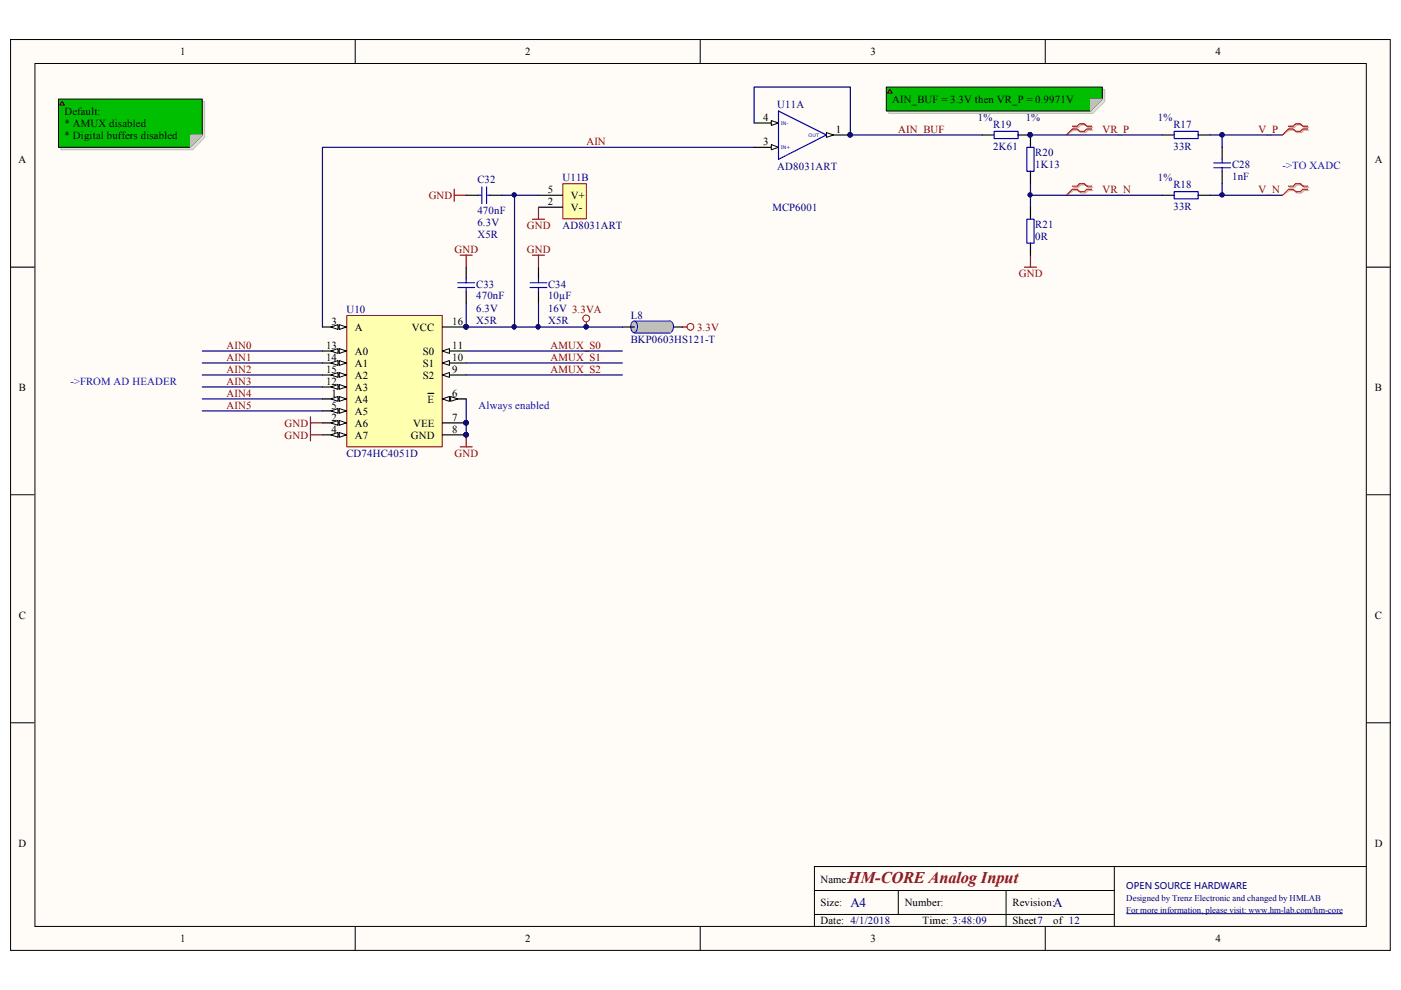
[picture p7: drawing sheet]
<svg xmlns="http://www.w3.org/2000/svg" width="297mm" height="210mm" viewBox="0 0 297 210" stroke-linecap="round" stroke-linejoin="round" font-family="sans-serif">
<path d="M2.3 8.5h292.5v193h-292.5z" fill="#fffcf8"/>
<path d="M2.2 8.4h292.6v193.1h-292.6z" fill="none" stroke="#000" stroke-width=".21"/>
<path d="M7.5 13.5h282.2v182.9h-282.2z" fill="#fffcf8"/>
<g fill="none" stroke="#000" stroke-width=".21">
<path d="M7.4 13.5h282.3v182.9h-282.3zM75.3 8.3v5.1M148.5 8.3v5.1M221.6 8.3v5.1M2.2 56.6h5.1M289.7 56.6h5.1M2.2 104.9h5.1M289.7 104.9h5.1M2.2 153.2h5.1M289.7 153.2h5.1M75.3 196.4v5.2M148.5 196.4v5.2"/>
<path d="M172.7 188.8h63.6M172.7 193.9h63.6M190.5 188.8v5.1M213.3 188.8v7.6M221.6 196.4v5.2M236.3 183.7v12.7M289.7 183.7h-117v12.7"/>
</g>
<path d="M238.8 193.7h45.9" fill="none" stroke="#000080" stroke-width=".21"/>
<path d="M159.9 31.2h-91.5v38.1M218.5 38.9v5M42.9 79.5h25.5M42.9 77h25.5M42.9 74.4h25.5M98.8 79.5h33.1M98.8 77h33.1M98.8 74.4h33.1M42.9 82h25.5M42.9 84.6h25.5M42.9 87.1h25.5" fill="none" stroke="#000080" stroke-width=".25"/>
<path d="M227.6 27h1l.5-.5h1.1l.5 .5h1M227.6 27.6h1l.5 .5h1.1l.5-.5h1M227.6 39.7h1l.5-.5h1.1l.5 .5h1M227.6 40.4h1l.5 .5h1.1l.5-.5h1" fill="none" stroke="#d0a19e" stroke-width=".25"/>
<path d="M227.6 27.6l-1.5 1M227.6 40.4l-1.5 1" fill="none" stroke="#d0a19e" stroke-width=".21"/>
<path d="M227.4 26.8h1l.5-.6h1l.5 .6h1M227.4 27.3h1l.5 .6h1l.5-.6h1M227.4 39.5h1l.5-.6h1l.5 .6h1M227.4 40.1h1l.5 .5h1l.5-.5h1" fill="none" stroke="#f00" stroke-width=".25"/>
<path d="M227.4 27.3l-1.3 1.3M227.4 40.1l-1.3 1.3" fill="none" stroke="#f00" stroke-width=".21"/>
<path d="M259.1 31.2v2.6M259.1 36.3v2.6" fill="none" stroke="#000" stroke-width=".25"/>
<path d="M257.3 35.6h3.6M257.3 34.5h3.6M259.1 33.8v.7M259.1 35.6v.7" fill="none" stroke="#00f" stroke-width=".25"/>
<path d="M217.2 56.6h2.5M218.5 54.1v2.5" fill="none" stroke="#800000" stroke-width=".25"/>
<circle cx="218.4" cy="41.3" r=".43" fill="#000080"/>
<circle cx="218.4" cy="41.3" r=".43" fill="none" stroke="#000080" stroke-width=".21"/>
<path d="M218.5 28.6v2.6M218.5 43.9v2.6M218.5 51.6v2.5" fill="none" stroke="#000" stroke-width=".25"/>
<path d="M217.7 46.5h1.5v5.1h-1.5z" fill="none" stroke="#00f" stroke-width=".25"/>
<circle cx="218.4" cy="28.6" r=".45" fill="#000080"/>
<circle cx="218.4" cy="28.6" r=".45" fill="none" stroke="#000080" stroke-width=".21"/>
<path d="M218.5 36.3v2.6" fill="none" stroke="#000" stroke-width=".25"/>
<path d="M217.7 31.2h1.5v5.1h-1.5z" fill="none" stroke="#00f" stroke-width=".25"/>
<circle cx="218.4" cy="28.6" r=".45" fill="#000080"/>
<circle cx="218.4" cy="28.6" r=".45" fill="none" stroke="#000080" stroke-width=".21"/>
<path d="M259.1 38.9v2.5" fill="none" stroke="#000080" stroke-width=".25"/>
<circle cx="259.1" cy="41.3" r=".44" fill="#000080"/>
<circle cx="259.1" cy="41.3" r=".44" fill="none" stroke="#000080" stroke-width=".21"/>
<path d="M259.1 28.6v2.6" fill="none" stroke="#000080" stroke-width=".25"/>
<circle cx="259.1" cy="28.6" r=".45" fill="#000080"/>
<circle cx="259.1" cy="28.6" r=".45" fill="none" stroke="#000080" stroke-width=".21"/>
<path d="M246.4 28.6h2.6M254 28.6h2.6M246.4 41.4h2.6M254 41.4h2.6" fill="none" stroke="#000" stroke-width=".25"/>
<path d="M249 27.9h5v1.5h-5zM249 40.6h5v1.6h-5z" fill="none" stroke="#00f" stroke-width=".25"/>
<path d="M218.5 41.4h27.9" fill="none" stroke="#000080" stroke-width=".25"/>
<circle cx="218.4" cy="41.3" r=".43" fill="#000080"/>
<circle cx="218.4" cy="41.3" r=".43" fill="none" stroke="#000080" stroke-width=".21"/>
<path d="M98.8 64.3v5" fill="none" stroke="#000080" stroke-width=".25"/>
<circle cx="98.8" cy="69.3" r=".47" fill="#000080"/>
<circle cx="98.8" cy="69.3" r=".47" fill="none" stroke="#000080" stroke-width=".21"/>
<path d="M114.2 56.6v2.6M114.2 61.7v2.6" fill="none" stroke="#000" stroke-width=".25"/>
<path d="M112.4 59.9h3.5M114.2 59.2v.7M112.4 61h3.5M114.2 61v.7" fill="none" stroke="#00f" stroke-width=".25"/>
<path d="M97.6 94.7h2.5M98.8 92.2v2.5" fill="none" stroke="#800000" stroke-width=".25"/>
<circle cx="98.8" cy="92.2" r=".47" fill="#000080"/>
<circle cx="98.8" cy="92.2" r=".47" fill="none" stroke="#000080" stroke-width=".21"/>
<path d="M97.6 54.1h2.5M98.8 54.1v2.5M112.9 54.1h2.5M114.2 54.1v2.5" fill="none" stroke="#800000" stroke-width=".25"/>
<path d="M114.2 64.3v5" fill="none" stroke="#000080" stroke-width=".25"/>
<circle cx="114.1" cy="69.3" r=".45" fill="#000080"/>
<circle cx="114.1" cy="69.3" r=".45" fill="none" stroke="#000080" stroke-width=".21"/>
<circle cx="146.4" cy="69.3" r=".71" fill="none" stroke="#800000" stroke-width=".21"/>
<path d="M144.6 69.3h1.1" fill="none" stroke="#800000" stroke-width=".25"/>
<path d="M159.9 31.2h5.2" fill="none" stroke="#000" stroke-width=".25"/>
<path d="M163.5 30.6l1.6 .6-1.6 .5z" fill="#fffcf8"/>
<path d="M163.5 30.6l1.6 .6-1.6 .5z" fill="none" stroke="#000" stroke-width=".21"/>
<path d="M159.9 26.1h5.2" fill="none" stroke="#000" stroke-width=".25"/>
<path d="M163.5 25.6l1.6 .5-1.6 .5z" fill="#fffcf8"/>
<path d="M163.5 25.6l1.6 .5-1.6 .5z" fill="none" stroke="#000" stroke-width=".21"/>
<path d="M175.2 28.6h5.1" fill="none" stroke="#000" stroke-width=".25"/>
<path d="M175.2 28.1l1.5 .5-1.5 .5z" fill="#fffcf8"/>
<path d="M175.2 28.1l1.5 .5-1.5 .5z" fill="none" stroke="#000" stroke-width=".21"/>
<circle cx="180.2" cy="28.6" r=".48" fill="#000080"/>
<circle cx="180.2" cy="28.6" r=".48" fill="none" stroke="#000080" stroke-width=".21"/>
<path d="M165.1 23.5l10.1 5.1-10.1 5.2z" fill="none" stroke="#00f" stroke-width=".25"/>
<circle cx="180.2" cy="28.6" r=".48" fill="#000080"/>
<circle cx="180.2" cy="28.6" r=".48" fill="none" stroke="#000080" stroke-width=".21"/>
<path d="M119.4 39h4.9v7.4h-4.9z" fill="#ffffb0"/>
<path d="M119.3 38.9h5v7.5h-5z" fill="none" stroke="#800000" stroke-width=".21"/>
<path d="M114.2 41.4h5M114.2 43.9h5" fill="none" stroke="#000" stroke-width=".25"/>
<path d="M159.9 26.1v-7.6h20.4v10.1h27.9" fill="none" stroke="#000080" stroke-width=".25"/>
<circle cx="180.2" cy="28.6" r=".48" fill="#000080"/>
<circle cx="180.2" cy="28.6" r=".48" fill="none" stroke="#000080" stroke-width=".21"/>
<path d="M96.3 40.1v2.6M96.3 41.4h2.5M112.9 46.5h2.5M114.2 43.9v2.6" fill="none" stroke="#800000" stroke-width=".25"/>
<path d="M109.1 41.4v27.9" fill="none" stroke="#000080" stroke-width=".25"/>
<circle cx="109" cy="41.3" r=".43" fill="#000080"/>
<circle cx="109" cy="41.3" r=".43" fill="none" stroke="#000080" stroke-width=".21"/>
<circle cx="109" cy="69.3" r=".45" fill="#000080"/>
<circle cx="109" cy="69.3" r=".45" fill="none" stroke="#000080" stroke-width=".21"/>
<path d="M256.6 28.6h15.3" fill="none" stroke="#000080" stroke-width=".25"/>
<circle cx="259.1" cy="28.6" r=".45" fill="#000080"/>
<circle cx="259.1" cy="28.6" r=".45" fill="none" stroke="#000080" stroke-width=".21"/>
<path d="M273.4 27h1l.6-.5h1l.5 .5h1M273.4 27.6h1l.6 .5h1l.5-.5h1" fill="none" stroke="#d0a19e" stroke-width=".25"/>
<path d="M273.4 27.6l-1.5 1" fill="none" stroke="#d0a19e" stroke-width=".21"/>
<path d="M273.2 26.8h1l.5-.6h1l.5 .6h1M273.2 27.3h1l.5 .6h1l.5-.6h1" fill="none" stroke="#f00" stroke-width=".25"/>
<path d="M273.2 27.3l-1.3 1.3" fill="none" stroke="#f00" stroke-width=".21"/>
<path d="M256.6 41.4h15.3" fill="none" stroke="#000080" stroke-width=".25"/>
<circle cx="259.1" cy="41.3" r=".44" fill="#000080"/>
<circle cx="259.1" cy="41.3" r=".44" fill="none" stroke="#000080" stroke-width=".21"/>
<path d="M273.4 39.7h1l.6-.5h1l.5 .5h1M273.4 40.4h1l.6 .5h1l.5-.5h1" fill="none" stroke="#d0a19e" stroke-width=".25"/>
<path d="M273.4 40.4l-1.5 1" fill="none" stroke="#d0a19e" stroke-width=".21"/>
<path d="M273.2 39.5h1l.5-.6h1l.5 .6h1M273.2 40.1h1l.5 .5h1l.5-.5h1" fill="none" stroke="#f00" stroke-width=".25"/>
<path d="M273.2 40.1l-1.3 1.3" fill="none" stroke="#f00" stroke-width=".21"/>
<path d="M98.8 89.7v2.5" fill="none" stroke="#000080" stroke-width=".25"/>
<circle cx="98.8" cy="89.6" r=".47" fill="#000080"/>
<circle cx="98.8" cy="89.6" r=".47" fill="none" stroke="#000080" stroke-width=".21"/>
<circle cx="98.8" cy="92.2" r=".47" fill="#000080"/>
<circle cx="98.8" cy="92.2" r=".47" fill="none" stroke="#000080" stroke-width=".21"/>
<path d="M98.8 84.6v5.1" fill="none" stroke="#000080" stroke-width=".25"/>
<circle cx="98.8" cy="89.6" r=".47" fill="#000080"/>
<circle cx="98.8" cy="89.6" r=".47" fill="none" stroke="#000080" stroke-width=".21"/>
<path d="M142.1 69.3h2.5" fill="none" stroke="#000" stroke-width=".25"/>
<path d="M141.8 68.2l.2-.1a1.37 1.37 0 0 1 .8 1.2 1.37 1.37 0 0 1-.8 1.2 1.52 1.52 0 0 1-.2-2.3z" fill-rule="evenodd" fill="#c0c0c0"/>
<path d="M141.8 68.2l.2-.1a1.37 1.37 0 0 1 .8 1.2 1.37 1.37 0 0 1-.8 1.2 1.52 1.52 0 0 1-.2-2.3z" fill="none" stroke="#00f" stroke-width=".21"/>
<path d="M134.7 68.2h7.4v2.4h-7.4z" fill="#c0c0c0"/>
<path d="M134.6 68.2h7.5v2.4h-7.5z" fill="none" stroke="#c0c0c0" stroke-width=".21"/>
<path d="M134.2 68.2l.2-.1a1.37 1.37 0 0 1 .8 1.2 1.37 1.37 0 0 1-.8 1.2 1.52 1.52 0 0 1-.2-2.3z" fill-rule="evenodd" fill="#c0c0c0"/>
<path d="M134.2 68.2l.2-.1a1.37 1.37 0 0 1 .8 1.2 1.37 1.37 0 0 1-.8 1.2 1.52 1.52 0 0 1-.2-2.3zM134.5 68.1h7.6M134.5 70.6h7.6" fill="none" stroke="#00f" stroke-width=".21"/>
<path d="M131.9 69.3h2.6" fill="none" stroke="#000" stroke-width=".25"/>
<circle cx="124.3" cy="67.5" r=".72" fill="none" stroke="#800000" stroke-width=".21"/>
<path d="M124.3 68.3v1" fill="none" stroke="#800000" stroke-width=".25"/>
<circle cx="124.3" cy="69.3" r=".48" fill="#000080"/>
<circle cx="124.3" cy="69.3" r=".48" fill="none" stroke="#000080" stroke-width=".21"/>
<path d="M208.2 28.6h2.6M215.9 28.6h2.6" fill="none" stroke="#000" stroke-width=".25"/>
<circle cx="218.4" cy="28.6" r=".45" fill="#000080"/>
<circle cx="218.4" cy="28.6" r=".45" fill="none" stroke="#000080" stroke-width=".21"/>
<path d="M210.8 27.9h5.1v1.5h-5.1z" fill="none" stroke="#00f" stroke-width=".25"/>
<circle cx="218.4" cy="28.6" r=".45" fill="#000080"/>
<circle cx="218.4" cy="28.6" r=".45" fill="none" stroke="#000080" stroke-width=".21"/>
<path d="M218.5 28.6h27.9" fill="none" stroke="#000080" stroke-width=".25"/>
<circle cx="218.4" cy="28.6" r=".45" fill="#000080"/>
<circle cx="218.4" cy="28.6" r=".45" fill="none" stroke="#000080" stroke-width=".21"/>
<path d="M98.8 41.4h2.6M98.8 56.6v2.6M103.9 41.4h2.6M98.8 61.7v2.6" fill="none" stroke="#000" stroke-width=".25"/>
<path d="M102.1 39.6v3.6M103.2 39.6v3.6M97.1 59.9h3.5M98.8 59.2v.7M101.4 41.4h.7M103.2 41.4h.7M97.1 61h3.5M98.8 61v.7" fill="none" stroke="#00f" stroke-width=".25"/>
<path d="M106.5 41.4h7.7" fill="none" stroke="#000080" stroke-width=".25"/>
<circle cx="109" cy="41.3" r=".43" fill="#000080"/>
<circle cx="109" cy="41.3" r=".43" fill="none" stroke="#000080" stroke-width=".21"/>
<path d="M73.6 67h20.2v27.7h-20.2z" fill="#ffffb0"/>
<path d="M73.5 66.9h20.3v27.8h-20.3z" fill="none" stroke="#800000" stroke-width=".21"/>
<path d="M68.4 84.6h5" fill="none" stroke="#000" stroke-width=".25"/>
<path d="M71.9 84.1l1.5 .5-1.5 .5z" fill="#fffcf8"/>
<path d="M71.9 84.1l1.5 .5-1.5 .5z" fill="none" stroke="#000" stroke-width=".21"/>
<path d="M70.1 84.6l1.6-.5v1z" fill="#fffcf8"/>
<path d="M70.1 84.6l1.6-.5v1z" fill="none" stroke="#000" stroke-width=".21"/>
<path d="M68.4 89.7h5" fill="none" stroke="#000" stroke-width=".25"/>
<path d="M71.9 89.2l1.5 .5-1.5 .5z" fill="#fffcf8"/>
<path d="M71.9 89.2l1.5 .5-1.5 .5z" fill="none" stroke="#000" stroke-width=".21"/>
<path d="M70.1 89.7l1.6-.5v1z" fill="#fffcf8"/>
<path d="M70.1 89.7l1.6-.5v1z" fill="none" stroke="#000" stroke-width=".21"/>
<path d="M68.4 69.3h5" fill="none" stroke="#000" stroke-width=".25"/>
<path d="M71.9 68.8l1.5 .5-1.5 .5z" fill="#fffcf8"/>
<path d="M71.9 68.8l1.5 .5-1.5 .5z" fill="none" stroke="#000" stroke-width=".21"/>
<path d="M70.1 69.3l1.6-.5v1z" fill="#fffcf8"/>
<path d="M70.1 69.3l1.6-.5v1z" fill="none" stroke="#000" stroke-width=".21"/>
<path d="M68.4 92.2h5" fill="none" stroke="#000" stroke-width=".25"/>
<path d="M71.9 91.7l1.5 .5-1.5 .5z" fill="#fffcf8"/>
<path d="M71.9 91.7l1.5 .5-1.5 .5z" fill="none" stroke="#000" stroke-width=".21"/>
<path d="M70.1 92.2l1.6-.5v1z" fill="#fffcf8"/>
<path d="M70.1 92.2l1.6-.5v1z" fill="none" stroke="#000" stroke-width=".21"/>
<path d="M68.4 87.1h5" fill="none" stroke="#000" stroke-width=".25"/>
<path d="M71.9 86.6l1.5 .5-1.5 .5z" fill="#fffcf8"/>
<path d="M71.9 86.6l1.5 .5-1.5 .5z" fill="none" stroke="#000" stroke-width=".21"/>
<path d="M70.1 87.1l1.6-.5v1z" fill="#fffcf8"/>
<path d="M70.1 87.1l1.6-.5v1z" fill="none" stroke="#000" stroke-width=".21"/>
<path d="M93.8 84.6h5" fill="none" stroke="#000" stroke-width=".25"/>
<path d="M93.8 84.6l1.5-.5v1z" fill="#fffcf8"/>
<path d="M93.8 84.6l1.5-.5v1z" fill="none" stroke="#000" stroke-width=".21"/>
<path d="M95.5 84.1l1.6 .5-1.6 .5z" fill="#fffcf8"/>
<path d="M95.5 84.1l1.6 .5-1.6 .5z" fill="none" stroke="#000" stroke-width=".21"/>
<path d="M90.7 83.4h1.3M93.8 89.7h5" fill="none" stroke="#000" stroke-width=".25"/>
<circle cx="98.8" cy="89.6" r=".47" fill="#000080"/>
<circle cx="98.8" cy="89.6" r=".47" fill="none" stroke="#000080" stroke-width=".21"/>
<path d="M93.8 92.2h5" fill="none" stroke="#000" stroke-width=".25"/>
<circle cx="98.8" cy="92.2" r=".47" fill="#000080"/>
<circle cx="98.8" cy="92.2" r=".47" fill="none" stroke="#000080" stroke-width=".21"/>
<path d="M93.8 79.5h5" fill="none" stroke="#000" stroke-width=".25"/>
<path d="M93.8 79.5l1.5-.5v1z" fill="#fffcf8"/>
<path d="M93.8 79.5l1.5-.5v1z" fill="none" stroke="#000" stroke-width=".21"/>
<path d="M93.8 77h5" fill="none" stroke="#000" stroke-width=".25"/>
<path d="M93.8 77l1.5-.5v1z" fill="#fffcf8"/>
<path d="M93.8 77l1.5-.5v1z" fill="none" stroke="#000" stroke-width=".21"/>
<path d="M93.8 74.4h5" fill="none" stroke="#000" stroke-width=".25"/>
<path d="M93.8 74.4l1.5-.5v1z" fill="#fffcf8"/>
<path d="M93.8 74.4l1.5-.5v1z" fill="none" stroke="#000" stroke-width=".21"/>
<path d="M68.4 82h5" fill="none" stroke="#000" stroke-width=".25"/>
<path d="M71.9 81.5l1.5 .5-1.5 .5z" fill="#fffcf8"/>
<path d="M71.9 81.5l1.5 .5-1.5 .5z" fill="none" stroke="#000" stroke-width=".21"/>
<path d="M70.1 82l1.6-.5v1z" fill="#fffcf8"/>
<path d="M70.1 82l1.6-.5v1z" fill="none" stroke="#000" stroke-width=".21"/>
<path d="M68.4 74.4h5" fill="none" stroke="#000" stroke-width=".25"/>
<path d="M71.9 73.9l1.5 .5-1.5 .5z" fill="#fffcf8"/>
<path d="M71.9 73.9l1.5 .5-1.5 .5z" fill="none" stroke="#000" stroke-width=".21"/>
<path d="M70.1 74.4l1.6-.5v1z" fill="#fffcf8"/>
<path d="M70.1 74.4l1.6-.5v1z" fill="none" stroke="#000" stroke-width=".21"/>
<path d="M68.4 77h5" fill="none" stroke="#000" stroke-width=".25"/>
<path d="M71.9 76.5l1.5 .5-1.5 .5z" fill="#fffcf8"/>
<path d="M71.9 76.5l1.5 .5-1.5 .5z" fill="none" stroke="#000" stroke-width=".21"/>
<path d="M70.1 77l1.6-.5v1z" fill="#fffcf8"/>
<path d="M70.1 77l1.6-.5v1z" fill="none" stroke="#000" stroke-width=".21"/>
<path d="M68.4 79.5h5" fill="none" stroke="#000" stroke-width=".25"/>
<path d="M71.9 79l1.5 .5-1.5 .5z" fill="#fffcf8"/>
<path d="M71.9 79l1.5 .5-1.5 .5z" fill="none" stroke="#000" stroke-width=".21"/>
<path d="M70.1 79.5l1.6-.5v1z" fill="#fffcf8"/>
<path d="M70.1 79.5l1.6-.5v1z" fill="none" stroke="#000" stroke-width=".21"/>
<path d="M93.8 69.3h5" fill="none" stroke="#000" stroke-width=".25"/>
<circle cx="98.8" cy="69.3" r=".47" fill="#000080"/>
<circle cx="98.8" cy="69.3" r=".47" fill="none" stroke="#000080" stroke-width=".21"/>
<circle cx="98.8" cy="89.6" r=".47" fill="#000080"/>
<circle cx="98.8" cy="89.6" r=".47" fill="none" stroke="#000080" stroke-width=".21"/>
<circle cx="98.8" cy="92.2" r=".47" fill="#000080"/>
<circle cx="98.8" cy="92.2" r=".47" fill="none" stroke="#000080" stroke-width=".21"/>
<circle cx="98.8" cy="69.3" r=".47" fill="#000080"/>
<circle cx="98.8" cy="69.3" r=".47" fill="none" stroke="#000080" stroke-width=".21"/>
<path d="M98.8 69.3h33.1" fill="none" stroke="#000080" stroke-width=".25"/>
<circle cx="98.8" cy="69.3" r=".47" fill="#000080"/>
<circle cx="98.8" cy="69.3" r=".47" fill="none" stroke="#000080" stroke-width=".21"/>
<circle cx="109" cy="69.3" r=".45" fill="#000080"/>
<circle cx="109" cy="69.3" r=".45" fill="none" stroke="#000080" stroke-width=".21"/>
<circle cx="114.1" cy="69.3" r=".45" fill="#000080"/>
<circle cx="114.1" cy="69.3" r=".45" fill="none" stroke="#000080" stroke-width=".21"/>
<circle cx="124.3" cy="69.3" r=".48" fill="#000080"/>
<circle cx="124.3" cy="69.3" r=".48" fill="none" stroke="#000080" stroke-width=".21"/>
<path d="M65.8 88.4v5.1M65.8 89.7h2.6M65.8 92.2h2.6" fill="none" stroke="#800000" stroke-width=".25"/>
<path d="M188.4 19h45.8v2.5l-2.5 2.5h-43.3z" fill-rule="evenodd" fill="#d8edd2"/>
<path d="M188.4 19h45.8v2.5l-2.5 2.5h-43.3z" fill="none" stroke="#bfbdba" stroke-width=".21"/>
<path d="M187.9 18.5h45.8v2.5l-2.5 2.5h-43.3z" fill-rule="evenodd" fill="#00bf00"/>
<path d="M187.9 18.5h45.8v2.5l-2.5 2.5h-43.3z" fill="none" stroke="#000" stroke-width=".21"/>
<path d="M231.2 21h2.5l-2.5 2.5z" fill="#bfc6ba"/>
<path d="M231.2 21h2.5l-2.5 2.5z" fill="none" stroke="#bfbdba" stroke-width=".21"/>
<path d="M188.7 19l.5 .7h-1z" fill="#cc2600"/>
<path d="M188.7 19l.5 .7h-1z" fill="none" stroke="#300" stroke-width=".21"/>
<path d="M12.9 21.5h30.5v7.6l-2.6 2.6h-27.9z" fill-rule="evenodd" fill="#d8edd2"/>
<path d="M12.9 21.5h30.5v7.6l-2.6 2.6h-27.9z" fill="none" stroke="#bfbdba" stroke-width=".21"/>
<path d="M12.4 21h30.5v7.6l-2.6 2.6h-27.9z" fill-rule="evenodd" fill="#00bf00"/>
<path d="M12.4 21h30.5v7.6l-2.6 2.6h-27.9z" fill="none" stroke="#000" stroke-width=".21"/>
<path d="M40.3 28.6h2.6l-2.6 2.6z" fill="#bfc6ba"/>
<path d="M40.3 28.6h2.6l-2.6 2.6z" fill="none" stroke="#bfbdba" stroke-width=".21"/>
<path d="M13.2 21.5l.5 .8h-1z" fill="#cc2600"/>
<path d="M13.2 21.5l.5 .8h-1z" fill="none" stroke="#300" stroke-width=".21"/>
<text font-size="3.5" fill="#800000" x="179.8" y="187.1">HM-CORE Analog Input</text>
<g font-size="2.8" fill="#000080">
<text x="180.3" y="192.4">A4</text>
<text x="223.3" y="192.4">A</text>
</g>
<g font-size="2.3">
<text x="38.2" y="11.7">1</text>
<text x="111.4" y="11.7">2</text>
<text x="184.5" y="11.7">3</text>
<text x="257.7" y="11.7">4</text>
<text x="189.2" y="21.8">AIN_BUF = 3.3V then VR_P = 0.9971V</text>
<text x="13.7" y="24.4">Default:</text>
<text x="13.7" y="26.9">* AMUX disabled</text>
<text x="13.7" y="29.5">* Digital buffers disabled</text>
<text x="161.8" y="25.7">4</text>
<text x="177.2" y="28.2">1</text>
<text x="3.9" y="34.5">A</text>
<text x="161.8" y="30.7">3</text>
<text x="291.5" y="34.5">A</text>
<text x="116.1" y="40.9">5</text>
<text x="116.1" y="43.4">2</text>
<text x="121" y="42.2">V+</text>
<text x="121" y="44.7">V-</text>
<text x="70.3" y="68.9">3</text>
<text x="75.2" y="70.2">A</text>
<text x="87.3" y="70.2">VCC</text>
<text x="95.9" y="68.9">16</text>
<text x="69.1" y="74">13</text>
<text x="69.1" y="76.5">14</text>
<text x="75.2" y="75.3">A0</text>
<text x="75.2" y="77.8">A1</text>
<text x="89.6" y="77.8">S1</text>
<text x="89.6" y="75.3">S0</text>
<text x="95.9" y="76.5">10</text>
<text x="95.9" y="74">11</text>
<text x="4" y="82.9">B</text>
<text x="69.1" y="81.6">12</text>
<text x="69.1" y="79.1">15</text>
<text x="75.2" y="82.9">A3</text>
<text x="75.2" y="80.3">A2</text>
<text x="89.6" y="80.3">S2</text>
<text x="95.9" y="79.1">9</text>
<text x="291.5" y="82.9">B</text>
<text x="70.3" y="84.2">1</text>
<text x="70.3" y="89.2">2</text>
<text x="70.3" y="86.7">5</text>
<text x="75.2" y="85.4">A4</text>
<text x="75.2" y="88">A5</text>
<text x="90.6" y="85.4">E</text>
<text x="95.9" y="84.2">6</text>
<text x="95.9" y="89.2">7</text>
<text x="70.3" y="91.8">4</text>
<text x="75.2" y="90.5">A6</text>
<text x="75.2" y="93">A7</text>
<text x="87.1" y="93">GND</text>
<text x="87.6" y="90.5">VEE</text>
<text x="95.9" y="91.8">8</text>
<text x="4" y="131.1">C</text>
<text x="291.5" y="131.1">C</text>
<text x="3.9" y="179.5">D</text>
<text x="291.5" y="179.5">D</text>
<text x="173.9" y="187.1">Name:</text>
<text x="173.9" y="192.2">Size:</text>
<text x="173.9" y="196">Date: 4/1/2018</text>
<text x="191.8" y="192.2">Number:</text>
<text x="195.6" y="196">Time: 3:48:09</text>
<text x="214.7" y="192.2">Revision:</text>
<text x="214.7" y="196">Sheet7</text>
<text x="223.3" y="196">of 12</text>
<text x="38.2" y="199.8">1</text>
<text x="111.4" y="199.8">2</text>
<text x="184.5" y="199.8">3</text>
<text x="257.7" y="199.8">4</text>
</g>
<g font-size="2.3" fill="#000080">
<text x="164.8" y="22.9">U11A</text>
<text x="207.3" y="25.7">1%</text>
<text x="210.6" y="27.2">R19</text>
<text x="217.5" y="25.7">1%</text>
<text x="245.5" y="25.7">1%</text>
<text x="248.8" y="27.2">R17</text>
<text x="210.6" y="31.8">2K61</text>
<text x="219.5" y="33">R20</text>
<text x="219.5" y="35.6">1K13</text>
<text x="248.8" y="31.8">33R</text>
<text x="261.2" y="35.6">C28</text>
<text x="101.2" y="38.9">C32</text>
<text x="119.2" y="38.4">U11B</text>
<text x="164.8" y="36.1">AD8031ART</text>
<text x="245.5" y="38.4">1%</text>
<text x="248.8" y="39.9">R18</text>
<text x="261.2" y="38.1">1nF</text>
<text x="101.2" y="45.5">470nF</text>
<text x="163.8" y="44.7">MCP6001</text>
<text x="248.8" y="44.5">33R</text>
<text x="101.2" y="48">6.3V</text>
<text x="101.2" y="50.5">X5R</text>
<text x="119.2" y="48.5">AD8031ART</text>
<text x="219.5" y="48.3">R21</text>
<text x="219.5" y="50.8">0R</text>
<text x="101" y="61">C33</text>
<text x="101" y="63.5">470nF</text>
<text x="116.2" y="61">C34</text>
<text x="116.2" y="63.5">10µF</text>
<text x="73.4" y="66.4">U10</text>
<text x="101" y="66.1">6.3V</text>
<text x="101" y="68.7">X5R</text>
<text x="116.2" y="66.1">16V 3.3VA</text>
<text x="116.2" y="68.7">X5R</text>
<text x="133.7" y="67.6">L8</text>
<text x="133.7" y="72.7">BKP0603HS121-T</text>
<text x="73.4" y="96.9">CD74HC4051D</text>
</g>
<g font-size="2.3" fill="#800000">
<text x="190.5" y="28.2">AIN_BUF</text>
<text x="233.7" y="28.2">VR_P</text>
<text x="266.8" y="28.2">V_P</text>
<text x="124.3" y="30.7">AIN</text>
<text x="233.7" y="40.9">VR_N</text>
<text x="266.8" y="40.9">V_N</text>
<text x="90.9" y="42.2">GND</text>
<text x="96.4" y="53.6">GND</text>
<text x="111.7" y="53.6">GND</text>
<text x="111.7" y="48.5">GND</text>
<text x="216" y="58.7">GND</text>
<text x="147.8" y="70.2">3.3V</text>
<text x="48" y="74">AIN0</text>
<text x="48" y="76.5">AIN1</text>
<text x="116.7" y="76.5">AMUX_S1</text>
<text x="116.7" y="74">AMUX_S0</text>
<text x="48" y="79.1">AIN2</text>
<text x="48" y="81.6">AIN3</text>
<text x="116.7" y="79.1">AMUX_S2</text>
<text x="48" y="84.2">AIN4</text>
<text x="48" y="86.7">AIN5</text>
<text x="60.3" y="90.5">GND</text>
<text x="60.3" y="93">GND</text>
<text x="96.4" y="96.9">GND</text>
</g>
<g font-size="2.3" fill="#00f">
<text x="271.9" y="35.8">-&gt;TO XADC</text>
<text x="14.9" y="81.6">-&gt;FROM AD HEADER</text>
<text x="101.5" y="86.7">Always enabled</text>
</g>
<g font-size="1.9" fill="#000080">
<text x="238.8" y="191">Designed by Trenz Electronic and changed by HMLAB</text>
<text x="238.8" y="188.4">OPEN SOURCE HARDWARE</text>
<text x="238.8" y="193.5">For more information, please visit: www.hm-lab.com/hm-core</text>
</g>
<g font-size="1" fill="#00f">
<text x="165.6" y="26.4">IN-</text>
<text x="171.4" y="29">OUT</text>
<text x="165.6" y="31.5">IN+</text>
</g>
</svg>
